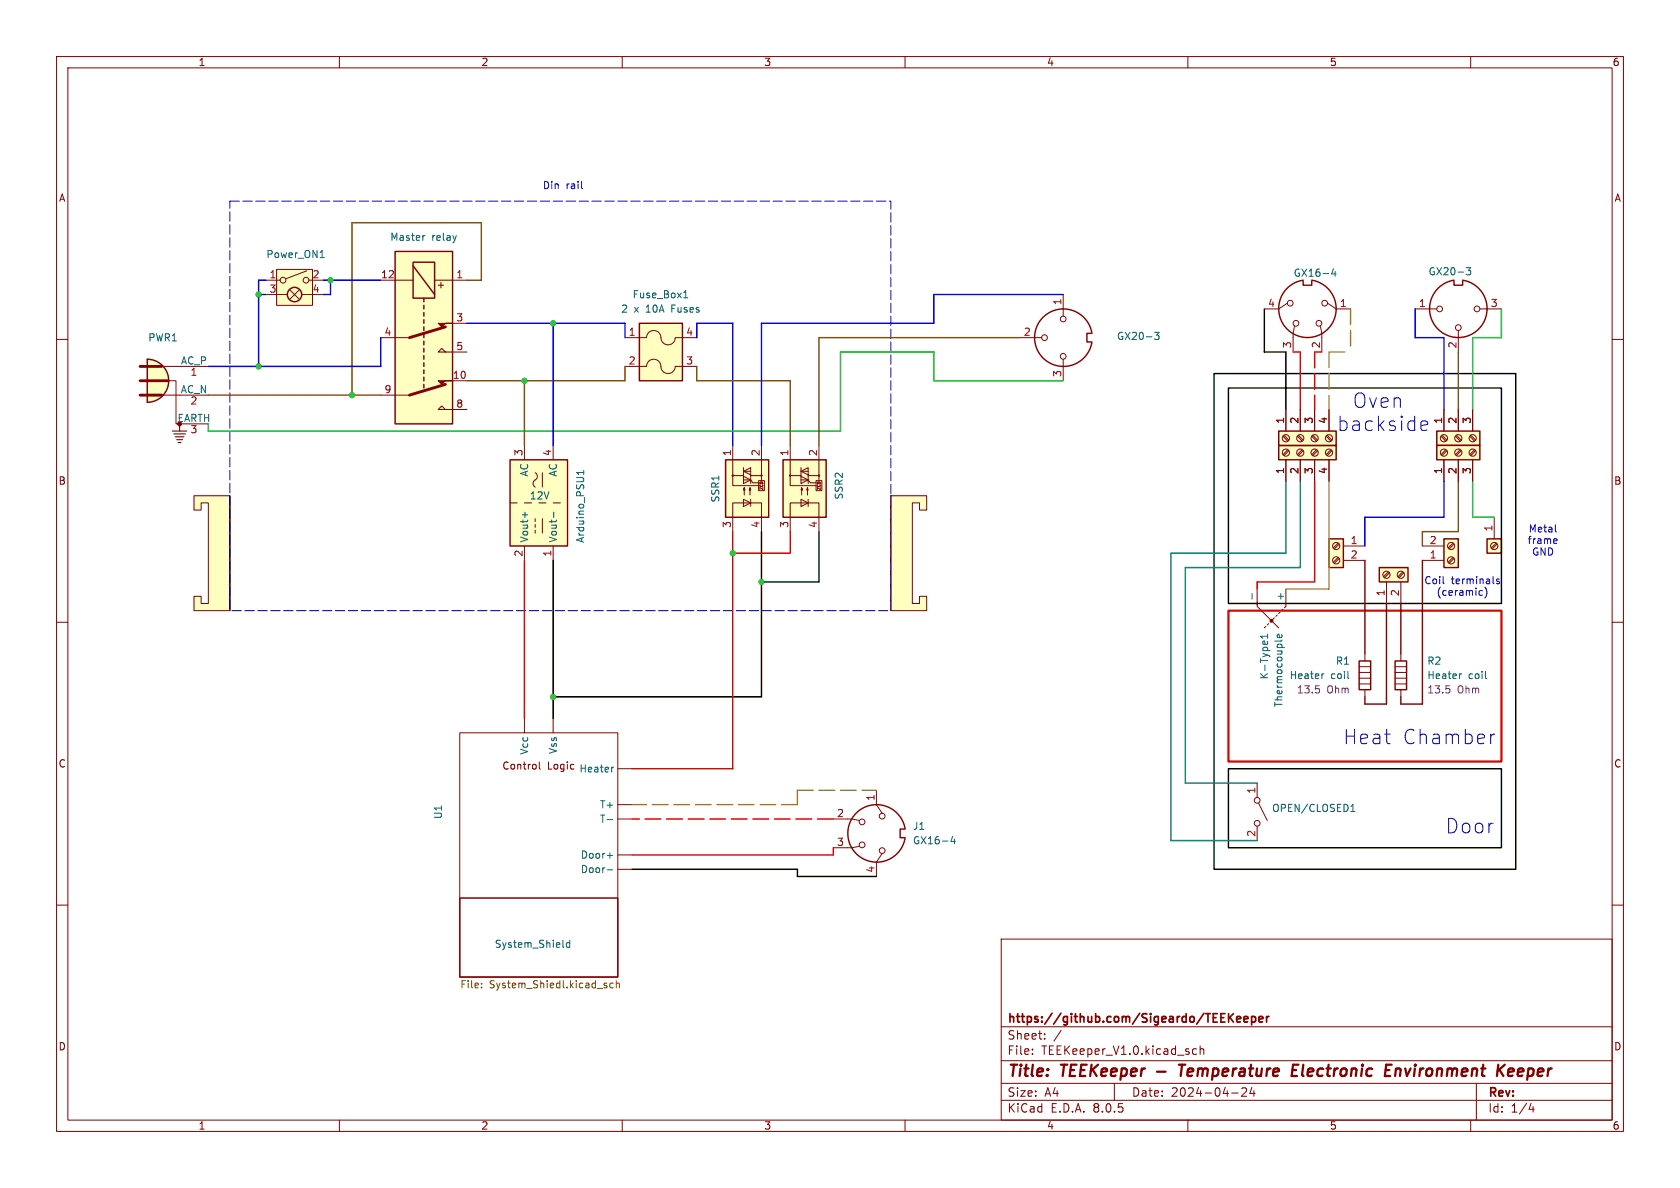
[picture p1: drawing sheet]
<svg xmlns="http://www.w3.org/2000/svg" width="297mm" height="210mm" viewBox="0 0 297 210" stroke-linecap="round" stroke-linejoin="round" font-family="sans-serif">
<g fill="none" stroke="#840000" stroke-width=".18">
<path d="M10 10h277v190h-277zM12 12h273v186h-273zM60 10v2M110 10v2M160 10v2M210 10v2M260 10v2M10 60h2M285 60h2M10 110h2M240.3 117.9h2M240.3 119.9h2"/>
<path d="M240.3 118.9h2M241.3 115.6v1.2M285 110h2M81.3 129.5h27.9v43.2h-27.9zM92.7 127v2.5M94.3 135.2l.3-.1 .2 .3-.1 .4-.1 .2-.3-.1M95.3 134.7v1.1l.2 .2M97.8 127v2.5M101 135.2h.4M101 135.9h.4M109.2 135.9h2.6M240.3 120.9h2"/>
<path d="M241.3 121.9v1.3M10 160h2M81.3 158.8h27.9v13.9h-27.9zM109.2 151.1h2.6M109.2 153.7h2.6M109.2 142.2h2.6M109.2 144.8h2.6M285 160h2M177 166h108v32h-108zM60 198v2M110 198v2M160 198v2"/>
<path d="M177 194.5h108M177 191.5h108M177 187.5h108M177 181.5h108M182.5 186.3v.1M182.5 185.5v.1M184.7 183.6v.1M184.7 182.8v.1M187.6 182.1l-1.3 2M197 191.5v3M210 198v2M211.5 185.5l-.4-.1-.3 .3v.4l.2 .2h.5"/>
<path d="M212.2 185.5l.2-.1 .3 .1 .1 .9M212.2 184.9v1.5M217.7 193.2h1.2M220.3 192.4v.5l-.8 .9h.9M221.3 192.2l-.3 1.1h.9M221.7 192.8v1M260 198v2M261 191.5v6.5M270.7 195l-.4 1.1h.9M271 195.6v1"/>
</g>
<path d="M204.5 189.4h1.6M208.4 188.2h1.2M209 188.2l-.3 2M228.5 189.2h.6M229.6 188.2h-1l-.3 2h1M244.8 190.2h1M245 189.2h.6M245.1 188.2h.9M246.8 188.9l-.2 1.3M247.4 188.9l-.6 .2M266.6 189.5l1-.1v-.4l-.6-.1-.3 .3-.1 .9 .2 .1 .6-.1" fill="none" stroke="#840000" stroke-width=".4"/>
<path d="M221.3 179.8l.4-.1 .3 .3v.4l-.2 .2h-.5M221.3 179.7v1.5M223.9 179.7v1M224.3 179.7l-.2 .1-.2 .2M218.6 180.2l.7-.2v-.2l-.5-.1-.2 .2 .1 .7h.6M219.9 180.2l.7-.2v-.2l-.5-.1-.2 .2 .1 .7h.6M222.6 180.2l.7-.2-.1-.2-.4-.1-.2 .2v.7h.6" fill="none" stroke="#840000" stroke-width=".3"/>
<path d="M234.1 119.1l-.3 .1M238.3 119.9l.2 .1M108.5 135.6l-.3 .1M107.3 151.2h1M107.3 153.8h1M107.3 144.9h1M99.6 167.4l.1 .1M100.7 166.2v1.3M100.7 166.7l-.3-.1-.3 .3 .1 .5h.5" fill="none" stroke="#006464" stroke-width=".18"/>
<path d="M85.1 174.5v.1M85.1 173.8v.2M107.1 174.2l.2 .2-.2 .2M107.1 173.8h.2M108.4 173.8h-.3l-.3 .2 .1 .6h.5M109 173.9l.1-.1h.3l.1 .8M109 173.4v1.2" fill="none" stroke="#725600" stroke-width=".18"/>
<path d="M240.3 116.8h2v5.1h-2z" fill="none" stroke="#840000" stroke-width=".25"/>
<path d="M232.6 121.2h.6M233.1 121.8l.2 .2-.2 .4" fill="none" stroke="#840084" stroke-width=".18"/>
<path d="M157.5 87.6h6.3v2.6h-1.2v-1.3h-1.3v17.8h1.3v-1.3h1.2v2.6h-6.3z" fill="#ffffc2"/>
<path d="M157.5 87.6v20.4h6.3v-2.6h-1.2v1.3h-1.3v-17.8h1.3v1.3h1.2v-2.6h-6.3v20.4" fill="none" stroke="#840000" stroke-width=".18"/>
<path d="M138.4 81.3h7.6v10.1h-7.6z" fill="#ffffc2"/>
<g fill="none" stroke="#840000" stroke-width=".18">
<path d="M139.7 78.7v5.4h1.9M144.8 78.7v5.4h-1.9M139.7 84.1v1.8h4.6M139.7 94v-5.1h5.1v5.1M141.6 84.8h1.3l.4 .5h1M141.6 88.3l1.3 .6-1.3 .6zM141.6 82.7v2.8l1.3-.7-1.3-.6M141.6 83.3h1.3M141.7 86.2l-.1 .4h.3l-.2-.4v1.3M142.7 86.2l-.1 .4h.3l-.2-.4v1.3M142.9 83.9l-1.3-.6 1.3-.6v2.8M142.9 88.3v1.2"/>
<path d="M144.3 85h1v1.7h-1zM144.8 84.1v.9"/>
<circle cx="139.7" cy="84.1" r=".13"/>
<circle cx="144.8" cy="84.1" r=".13"/>
</g>
<path d="M138.4 81.3h7.6v10.1h-7.6z" fill="none" stroke="#840000" stroke-width=".25"/>
<path d="M113 57.2h7.6v10.1h-7.6z" fill="#ffffc2"/>
<path d="M113 57.2h7.6v10.1h-7.6z" fill="none" stroke="#840000" stroke-width=".25"/>
<path d="M110.5 59.7h3.8a1.31 1.31 0 0 1 1.5-1.3 1.31 1.31 0 0 1 1.1 1.6 1.27 1.27 0 0 0 1.4 .9 1.27 1.27 0 0 0 1.1-1.2h3.8M110.5 64.8h3.8a1.31 1.31 0 0 1 1.5-1.3 1.31 1.31 0 0 1 1.1 1.6 1.27 1.27 0 0 0 1.4 .9 1.27 1.27 0 0 0 1.1-1.2h3.8" fill="none" stroke="#840000" stroke-width=".18"/>
<path d="M120.9 52.6h.7M120.9 51.7l.3-.3v1.2" fill="none" stroke="#006464" stroke-width=".18"/>
<path d="M262.9 95.3h2.5v2.5h-2.5z" fill="#ffffc2"/>
<path d="M262.9 95.3h2.5v2.5h-2.5z" fill="none" stroke="#840000" stroke-width=".25"/>
<g fill="none" stroke="#840000" stroke-width=".18">
<path d="M264.2 91.4v3.9M264.5 96l-.8 .9M264.7 96.2l-.9 .8"/>
<circle cx="264.2" cy="96.5" r=".63"/>
</g>
<path d="M48.9 47.6h6.3v6.4h-6.3z" fill="#ffffc2"/>
<g fill="none" stroke="#840000" stroke-width=".18">
<path d="M47 52.1h3.8M47 49.5h2.5M48.9 47.6h6.3v6.4h-6.3zM51.2 51.2l1.8 1.8M53 51.2l-1.8 1.8M53.3 52.1h3.8M54.2 47.9l-3.7 1.4M54.6 49.5h2.5M180.3 59.7h3.8M188 52.1v3.8M188 63.5v3.8M154.9 139.7v2.5l1.1 1.6"/>
<path d="M147.3 144.8h3.3l1.3 .2M151.9 149.6l-1.3 .3h-3.3M156 150.9l-1.1 1.5v2.5"/>
<circle cx="50" cy="49.5" r=".51"/>
<circle cx="54.1" cy="49.5" r=".51"/>
<circle cx="184.7" cy="59.7" r=".51"/>
<circle cx="188" cy="56.4" r=".51"/>
<circle cx="188" cy="63" r=".51"/>
<circle cx="152.4" cy="149.4" r=".51"/>
<circle cx="152.4" cy="145.3" r=".51"/>
<circle cx="156" cy="144.3" r=".51"/>
<circle cx="156" cy="150.4" r=".51"/>
</g>
<g fill="none" stroke="#840000" stroke-width=".25">
<path d="M192.9 58.9h-.7v1.6h.7M193 58.9a5.1 5.1 0 0 0-5.5-4.3 5.1 5.1 0 0 0-4.6 5.3 5.1 5.1 0 0 0 5.1 4.9M193 60.5a5.1 5.1 0 0 1-5 4.3M159.9 146.6h-.8v1.5h.8M160 146.6a5.1 5.1 0 0 0-7.8-3.6 5.1 5.1 0 0 0 0 8.6 5.1 5.1 0 0 0 7.8-3.5"/>
<circle cx="52.1" cy="52.1" r="1.27"/>
</g>
<path d="M56.6 45.5h.7M56.8 44.4l.2-.1v1.2M204.1 58.7h.8l-.4 .5 .3 .2v.5l-.1 .1-.6-.1M168.4 147.8l-.3 .9h.8M168.7 148.3v.9" fill="none" stroke="#006464" stroke-width=".18"/>
<path d="M34.3 87.6h6.3v20.4v-20.4v20.4h-6.3v-2.6h1.3v1.3h1.2v-17.8h-1.2v1.3h-1.3z" fill="#ffffc2"/>
<path d="M24.8 67.3h6.3v7.6h5.7M28.6 69.9h8.2M28.6 64.8h8.2M40.6 87.6v20.4h-6.3v-2.6h1.3v1.3h1.2v-17.8h-1.2v1.3h-1.3v-2.6h6.3v20.4" fill="none" stroke="#840000" stroke-width=".18"/>
<path d="M26 63.5a3.8 3.8 0 0 1 3.8 3.8 3.8 3.8 0 0 1-3.8 3.8z" fill="#ffffc2" stroke="#ffffc2" stroke-width=".18"/>
<path d="M26 63.5a3.8 3.8 0 0 1 3.8 3.8 3.8 3.8 0 0 1-3.8 3.8z" fill="none" stroke="#840000" stroke-width=".25"/>
<path d="M24.8 69.9h3.8M24.8 67.3h4.9M24.8 64.8h3.8" fill="none" stroke="#840000" stroke-width=".51"/>
<path d="M30.5 76.2h2.5M30.7 76.7h2.1M31 77.2h1.5M31.2 77.7h1.1M31.5 78.2h.5M31.7 74.9v1.3" fill="none" stroke="#840000" stroke-width=".2"/>
<path d="M69.8 44.5h10.2v30.4h-10.2z" fill="#ffffc2"/>
<g fill="none" stroke="#840000" stroke-width=".25">
<path d="M69.8 44.5h10.2v30.4h-10.2zM73 46.4h3.8v6.3h-3.8zM73 47l3.8 5.1M74.9 52.7v.6M74.9 54v.6M74.9 55.2v.7M74.9 56.5v.7M74.9 57.8v.6M74.9 59.1v.6M74.9 60.3v.7M74.9 61.6v.6M74.9 62.9v.6"/>
<path d="M74.9 64.1v.7M74.9 65.4v.6M74.9 66.7v.6M74.9 67.9v.7"/>
</g>
<path d="M67.3 49.5h5.7M67.3 59.7h5.1M76.8 49.5h5.7M80 57.2h2.5M67.3 69.9h5.1M78.7 62.2l-.6-.6-.6 .6h5M78.7 72.4l-.6-.6-.6 .6h5M80 67.3h2.5" fill="none" stroke="#840000" stroke-width=".18"/>
<path d="M78.7 57.8l-6.3 1.9M78.7 67.9l-6.3 2" fill="none" stroke="#840000" stroke-width=".51"/>
<g fill="#840000" stroke="#840000" stroke-width=".18">
<path d="M77.5 57.2h2.5h-1.3l-.6 .6z"/>
<path d="M77.5 67.3h2.5h-1.3l-.6 .6z"/>
</g>
<path d="M75.1 41.6l-.2 .1" fill="none" stroke="#006464" stroke-width=".18"/>
<path d="M226.1 78.7h10.1v2.6h-10.1z" fill="#ffffc2"/>
<path d="M226.1 78.7h10.1v2.6h-10.1z" fill="none" stroke="#840000" stroke-width=".25"/>
<g fill="none" stroke="#840000" stroke-width=".18">
<path d="M227.7 79.5l-.9 .9M227.8 79.7l-.8 .8M230.2 79.5l-.8 .9M230.4 79.7l-.9 .8M232.7 79.5l-.8 .9M232.9 79.7l-.8 .8M235.3 79.5l-.9 .9M235.5 79.7l-.9 .8M227.3 81.3v3.8M229.9 81.3v3.8M232.4 81.3v3.8M234.9 81.3v3.8"/>
<circle cx="227.3" cy="80" r=".63"/>
<circle cx="229.9" cy="80" r=".63"/>
<circle cx="232.4" cy="80" r=".63"/>
<circle cx="234.9" cy="80" r=".63"/>
</g>
<path d="M90.2 81.3h10.1v15.2h-10.1z" fill="#ffffc2"/>
<path d="M90.2 81.3h10.1v15.2h-10.1z" fill="none" stroke="#840000" stroke-width=".25"/>
<g fill="none" stroke="#840000" stroke-width=".18">
<path d="M92.7 78.7v2.6M97.8 78.7v2.6M90.2 88.9h1.2M92.7 88.9h1.3M92.7 96.5v2.6M94.6 83.6a.79 .79 0 0 1 .4 .7 .79 .79 0 0 1-.6 .7 .73 .73 0 0 0 .2 1.1M94.6 91.7v.5M94.6 92.7v.5M94.6 93.7v.5M95.9 83.6v2.5M95.9 91.7v2.5M97.8 88.9h1.3"/>
<path d="M97.8 96.5v2.6"/>
</g>
<path d="M92.8 90.5v1M97.9 90.5v1M103.2 83.2v.7M103.2 83.5h-1.3l.4 .4" fill="none" stroke="#006464" stroke-width=".18"/>
<path d="M128.3 81.3h7.6v10.1h-7.6z" fill="#ffffc2"/>
<g fill="none" stroke="#840000" stroke-width=".18">
<path d="M129.5 78.7v5.4h1.9M134.6 78.7v5.4h-1.9M129.5 84.1v1.8h4.6M129.5 94v-5.1h5.1v5.1M131.4 84.8h1.3l.4 .5h1M131.4 88.3l1.3 .6-1.3 .6zM131.4 82.7v2.8l1.3-.7-1.3-.6M131.4 83.3h1.3M131.6 86.2l-.2 .4h.3l-.1-.4v1.3M132.6 86.2l-.1 .4h.2l-.1-.4v1.3M132.7 83.9l-1.3-.6 1.3-.6v2.8M132.7 88.3v1.2"/>
<path d="M134.1 85h1v1.7h-1zM134.6 84.1v.9"/>
<circle cx="129.5" cy="84.1" r=".13"/>
<circle cx="134.6" cy="84.1" r=".13"/>
</g>
<path d="M128.3 81.3h7.6v10.1h-7.6z" fill="none" stroke="#840000" stroke-width=".25"/>
<path d="M226.1 76.2h10.1v2.5h-10.1z" fill="#ffffc2"/>
<path d="M230.4 49.7v.7h1.5v-.7M231.9 49.5a5.1 5.1 0 0 1 3.5 7.8 5.1 5.1 0 0 1-8.5 .1 5.1 5.1 0 0 1 3.5-7.9M257 49.5a5.1 5.1 0 0 0-3.5 7.8 5.1 5.1 0 0 0 8.6 .1 5.1 5.1 0 0 0-3.5-7.9M257 49.7v.7h1.6v-.7M226.1 76.2h10.1v2.5h-10.1z" fill="none" stroke="#840000" stroke-width=".25"/>
<g fill="none" stroke="#840000" stroke-width=".18">
<path d="M227.6 53.6l-1.5 1h-2.6M228.9 57.7l-.3 1.2v3.3M233.4 57.7l.3 1.2v3.3M234.7 53.6l1.5 1h2.6M250.2 54.6h3.8M257.8 58.4v3.8M261.6 54.6h3.8M226.8 77.1l.9 .9M227 76.9l.8 .9M227.3 72.4v3.8M229.4 77.1l.8 .9M229.5 76.9l.9 .9"/>
<path d="M229.9 72.4v3.8M231.9 77.1l.8 .9M232.1 76.9l.8 .9M232.4 72.4v3.8M234.4 77.1l.9 .9M234.6 76.9l.9 .9M234.9 72.4v3.8"/>
<circle cx="228.1" cy="53.6" r=".51"/>
<circle cx="229.1" cy="57.2" r=".51"/>
<circle cx="233.2" cy="57.2" r=".51"/>
<circle cx="234.2" cy="53.6" r=".51"/>
<circle cx="254.5" cy="54.6" r=".51"/>
<circle cx="257.8" cy="57.9" r=".51"/>
<circle cx="261.1" cy="54.6" r=".51"/>
<circle cx="227.3" cy="77.5" r=".63"/>
<circle cx="229.9" cy="77.5" r=".63"/>
<circle cx="232.4" cy="77.5" r=".63"/>
<circle cx="234.9" cy="77.5" r=".63"/>
</g>
<path d="M235.7 47.5l-.3 .9h.8M236 48v.8M259.2 47.3h.8l-.4 .5 .3 .1v.6l-.1 .1-.6-.1" fill="none" stroke="#006464" stroke-width=".18"/>
<path d="M254 76.2h7.6v2.5h-7.6z" fill="#ffffc2"/>
<path d="M254 76.2h7.6v2.5h-7.6z" fill="none" stroke="#840000" stroke-width=".25"/>
<g fill="none" stroke="#840000" stroke-width=".18">
<path d="M254.8 77.1l.8 .9M254.9 76.9l.9 .9M255.3 72.4v3.8M257.3 77.1l.8 .9M257.5 76.9l.8 .9M257.8 72.4v3.8M259.8 77.1l.9 .9M260 76.9l.9 .9M260.3 72.4v3.8"/>
<circle cx="255.3" cy="77.5" r=".63"/>
<circle cx="257.8" cy="77.5" r=".63"/>
<circle cx="260.3" cy="77.5" r=".63"/>
</g>
<path d="M254 78.7h7.6v2.6h-7.6z" fill="#ffffc2"/>
<path d="M254 78.7h7.6v2.6h-7.6z" fill="none" stroke="#840000" stroke-width=".25"/>
<g fill="none" stroke="#840000" stroke-width=".18">
<path d="M255.6 79.5l-.8 .9M255.8 79.7l-.9 .8M258.1 79.5l-.8 .9M258.3 79.7l-.8 .8M260.7 79.5l-.9 .9M260.9 79.7l-.9 .8M255.3 81.3v3.8M257.8 81.3v3.8M260.3 81.3v3.8"/>
<circle cx="255.3" cy="80" r=".63"/>
<circle cx="257.8" cy="80" r=".63"/>
<circle cx="260.3" cy="80" r=".63"/>
</g>
<path d="M234.9 95.3h2.6v5h-2.6z" fill="#ffffc2"/>
<path d="M234.9 95.3h2.6v5h-2.6z" fill="none" stroke="#840000" stroke-width=".25"/>
<g fill="none" stroke="#840000" stroke-width=".18">
<path d="M236.6 98.6l-.9 .8M236.6 96l-.9 .9M236.8 98.7l-.9 .9M236.8 96.2l-.9 .8M237.5 96.5h3.8M237.5 99.1h3.8"/>
<circle cx="236.2" cy="96.5" r=".63"/>
<circle cx="236.2" cy="99.1" r=".63"/>
</g>
<path d="M243.8 100.3h5.1v2.6h-5.1z" fill="#ffffc2"/>
<path d="M243.8 100.3h5.1v2.6h-5.1zM246.6 116.8h2.1v5.1h-2.1z" fill="none" stroke="#840000" stroke-width=".25"/>
<g fill="none" stroke="#840000" stroke-width=".18">
<path d="M222.2 106.4v.8l3.9 3.8M222.2 104.1v2.8M223.8 110.7l-.3 .3M224.3 110.2l-.3 .3M224.8 109.7l-.3 .3M225.3 109.2l-.3 .3M225.8 108.7l-.2 .3M226.3 108.2l-.2 .3M226.8 107.7l-.2 .3M227.3 104.1v3.1l-.2 .2M245.1 102.9v3.8M245.4 101.1l-.8 .9"/>
<path d="M245.6 101.3l-.8 .8M246.6 117.9h2.1M246.6 119.9h2.1M246.6 118.9h2.1M247.6 102.9v3.8M247.6 115.6v1.2M248 101.1l-.9 .9M248.2 101.3l-.9 .8M222.2 138.4v2.6M246.6 120.9h2.1M247.6 121.9v1.3M222.2 146.1v2.5"/>
<path d="M222.5 142l1.5 3"/>
<circle cx="245.1" cy="101.6" r=".63"/>
<circle cx="247.6" cy="101.6" r=".63"/>
<circle cx="222.3" cy="141.5" r=".51"/>
<circle cx="222.3" cy="145.5" r=".51"/>
</g>
<path d="M221.3 104.9v1M224.1 112.1v.7M224.1 112.5h-1.3l.4 .3M226.6 112.2v.3l-.1 .2h-.6v-.5l.2-.1 .1 .6M226.6 113.1v.2M258.4 119.1l-.3 .1M262.7 119.9l.1 .1M238.8 143.5h.7M238.8 142.5l.4-.3v1.3" fill="none" stroke="#006464" stroke-width=".18"/>
<circle cx="224.8" cy="109.7" r=".25" fill="#840000" stroke="#840000" stroke-width=".18"/>
<path d="M255.7 121.2h.6M256.2 121.8l.1 .2-.1 .4" fill="none" stroke="#840084" stroke-width=".18"/>
<path d="M255.3 95.3h2.5v5h-2.5z" fill="#ffffc2"/>
<path d="M241.3 99.1v16.5M251.5 99.1v25.4h-3.9v-1.3M255.3 95.3h2.5v5h-2.5zM245.1 106.7v17.8h-3.8v-1.3M247.6 106.7v8.9" fill="none" stroke="#840000" stroke-width=".25"/>
<g fill="none" stroke="#840000" stroke-width=".18">
<path d="M227.3 72.4v3.8M229.9 72.4v3.8M232.4 72.4v3.8M234.9 72.4v3.8M255.3 72.4v3.8M257.8 72.4v3.8M260.3 72.4v3.8M227.3 81.3v3.8M229.9 81.3v3.8M232.4 81.3v3.8M234.9 81.3v3.8M251.5 99.1h3.8"/>
<path d="M251.5 96.5h3.8M255.3 81.3v3.8M256.9 96l-.9 .9M256.9 98.6l-.9 .8M257 96.2l-.8 .8M257 98.7l-.8 .9M257.8 81.3v3.8M260.3 81.3v3.8"/>
<circle cx="256.5" cy="96.5" r=".63"/>
<circle cx="256.5" cy="99.1" r=".63"/>
</g>
<path d="M102.9 33.3h.1M251.3 76l.3 .1 .7-.1M251.3 74.5l.7-.1 .3 .1 .1 .5-1.2 .3M274.9 95.2l.3 .1 .1 .2-.6 .2M275 93.9l.2 .1M275.2 96l-.3 .1M255.2 103.1l.1 .1M261.7 104.4l.4 .1M262.1 105.2h-.4M262.7 104a1.48 1.48 0 0 1-.2 1.7M265 102.4l-.3-.1-.1 .2v.2l.4 .1v.3h-.4M264.3 129.8h-.3l-.3 .2" fill="none" stroke="#0000c2" stroke-width=".18"/>
<path d="M40.6 35.6h116.9v72.4h-116.9z" fill="none" stroke="#0000c2" stroke-width=".18" stroke-dasharray="1.7 .6"/>
<path d="M223.5 54.6v7.6h3.8v10.2M214.6 66h53.4v87.7h-53.4zM217.2 68.6h48.2v38.1h-48.2zM97.8 99.1v27.9M134.6 94v29.2h-36.8M144.8 94v8.9h-10.2M217.2 135.9h48.2v14h-48.2zM111.8 153.7h29.2v1.2h13.9" fill="none" stroke="#000" stroke-width=".25"/>
<path d="M217.2 108h48.2v26.6h-48.2z" fill="none" stroke="#c20000" stroke-width=".38"/>
<path d="M45.7 52.1h1.3M47 49.5h-1.3v15.3M57.1 49.5h10.2M58.4 49.5v2.6h-1.3M67.3 59.7v5.1h-30.5M82.5 57.2h28v2.5M97.8 57.2v21.5M123.2 59.7v-2.5h6.3v21.5M188 52.1h-22.9v5.1h-30.5v21.5M250.2 54.6v5.1h5.1v12.7M255.3 85.1v6.3h-14v5.1" fill="none" stroke="#00f" stroke-width=".25"/>
<path d="M265.4 54.6v5.1h-5.1v12.7M188 67.3h-22.9v-5.1h-16.5v14h-111.8v-1.3M260.3 85.1v6.3h3.9" fill="none" stroke="#00c200" stroke-width=".25"/>
<path d="M82.5 49.5h2.6v-10.1h-22.9v30.5M180.3 59.7h-35.5v19M36.8 69.9h30.5M92.7 67.3v11.4M110.5 64.8v2.5h-28M123.2 64.8v2.5h16.5v11.4M257.8 62.2v10.2M257.8 85.1v8.9h-6.3v2.5" fill="none" stroke="#804d00" stroke-width=".25"/>
<path d="M228.6 62.2h1.3v10.2M92.7 99.1v27.9M129.5 94v41.9h-17.7M139.7 94v3.8h-10.2M232.4 85.1v17.8h-10.2v1.2M147.3 149.9v1.2h-35.5" fill="none" stroke="#f00" stroke-width=".25"/>
<path d="M238.8 54.6v7.6M234.9 62.2v10.2M234.9 62.2h3.9M141 139.7h13.9M141 142.2h-29.2M141 142.2v-2.5" fill="none" stroke="#c2c200" stroke-width=".25" stroke-dasharray="2.8 1"/>
<path d="M232.4 62.2v10.2M147.3 144.8h-35.5" fill="none" stroke="#f00" stroke-width=".25" stroke-dasharray="2.8 1"/>
<path d="M234.9 85.1v19h-7.6" fill="none" stroke="#c2c200" stroke-width=".25"/>
<path d="M227.3 85.1v12.7h-20.3v50.8h15.2M229.9 85.1v15.2h-20.4v38.1h12.7" fill="none" stroke="#008484" stroke-width=".25"/>
<g fill="#009600" stroke="#009600" stroke-width=".18">
<circle cx="134.6" cy="102.9" r=".46"/>
<circle cx="97.8" cy="57.2" r=".46"/>
<circle cx="45.7" cy="64.8" r=".46"/>
<circle cx="62.2" cy="69.9" r=".46"/>
<circle cx="58.4" cy="49.5" r=".46"/>
<circle cx="45.7" cy="52.1" r=".46"/>
<circle cx="97.8" cy="123.2" r=".46"/>
<circle cx="92.7" cy="67.3" r=".46"/>
<circle cx="129.5" cy="97.8" r=".46"/>
</g>
<g font-size="3.5" fill="#0000c2">
<text x="236.3" y="76.4">backside</text>
<text x="239.1" y="72.3">Oven</text>
<text x="237.4" y="131.8">Heat</text>
<text x="247.9" y="131.8">Chamber</text>
<text x="255.5" y="147.6">Door</text>
</g>
<g font-size="2.8" fill="#840000">
<text x="178" y="190.9">Title:</text>
<text x="187.7" y="190.9">TEEKeeper</text>
<text x="210.1" y="190.9">Temperature</text>
<text x="230.8" y="190.9">Electronic</text>
<text x="248.1" y="190.9">Environment</text>
<text x="268.7" y="190.9">Keeper</text>
</g>
<g font-size="2.1" fill="#840000">
<text x="178" y="184">Sheet:</text>
<text x="178" y="181.2">https://github.com/Sigeardo/TEEKeeper</text>
<text x="178" y="186.7">File:</text>
<text x="184.1" y="186.7">TEEKeeper_V1.0.kicad_sch</text>
<text x="178" y="196.9">KiCad</text>
<text x="178" y="194.1">Size:</text>
<text x="184.7" y="194.1">A4</text>
<text x="185.7" y="196.9">E.D.A.</text>
<text x="193.3" y="196.9">8.0.5</text>
<text x="200" y="194.1">Date:</text>
<text x="207" y="194.1">2024-04-24</text>
<text x="263" y="194.3">Rev:</text>
<text x="263" y="196.9">Id:</text>
<text x="267.1" y="196.9">1/4</text>
</g>
<g font-size="1.8" fill="#840000">
<text x="35" y="11.9">1</text>
<text x="85" y="11.9">2</text>
<text x="135" y="11.9">3</text>
<text x="185" y="11.9">4</text>
<text x="235" y="11.9">5</text>
<text x="285" y="11.9">6</text>
<text x="10.3" y="35.9">A</text>
<text x="285.3" y="35.9">A</text>
<text x="78.7" y="51.3" transform="rotate(-90 78.7 51.3)">+</text>
<text x="10.3" y="85.9">B</text>
<text x="285.3" y="85.9">B</text>
<text x="10.3" y="135.9">C</text>
<text x="88.2" y="136.3">Control</text>
<text x="96.2" y="136.3">Logic</text>
<text x="285.3" y="135.9">C</text>
<text x="10.3" y="185.9">D</text>
<text x="285.3" y="185.9">D</text>
<text x="35" y="199.9">1</text>
<text x="85" y="199.9">2</text>
<text x="135" y="199.9">3</text>
<text x="185" y="199.9">4</text>
<text x="235" y="199.9">5</text>
<text x="285" y="199.9">6</text>
</g>
<g font-size="1.8" fill="#0000c2">
<text x="95.9" y="33.6">Din</text>
<text x="100.1" y="33.6">rail</text>
<text x="270.2" y="94.3">Metal</text>
<text x="270" y="96.4">frame</text>
<text x="270.8" y="98.4">GND</text>
<text x="251.7" y="103.5">Coil</text>
<text x="253.9" y="105.5">(ceramic)</text>
<text x="256.6" y="103.5">terminals</text>
</g>
<g font-size="1.8" fill="#006464">
<text x="47" y="45.8">Power_ON1</text>
<text x="68.9" y="42.8">Master</text>
<text x="76.3" y="42.8">relay</text>
<text x="111.7" y="52.9">Fuse_Box1</text>
<text x="228.6" y="49.1">GX16-4</text>
<text x="252.5" y="48.9">GX20-3</text>
<text x="109.7" y="55.5">2</text>
<text x="112.1" y="55.5">x</text>
<text x="114.3" y="55.5">10A</text>
<text x="119" y="55.5">Fuses</text>
<text x="26.1" y="60.6">PWR1</text>
<text x="31.9" y="64.5">AC_P</text>
<text x="197.4" y="60.3">GX20-3</text>
<text x="31.9" y="69.6">AC_N</text>
<text x="31.3" y="74.7">EARTH</text>
<text x="93.6" y="88.5">12V</text>
<text x="93.6" y="84.3" transform="rotate(-90 93.6 84.3)">AC</text>
<text x="98.7" y="84.3" transform="rotate(-90 98.7 84.3)">AC</text>
<text x="127.4" y="88.9" transform="rotate(-90 127.4 88.9)">SSR1</text>
<text x="149.2" y="88.4" transform="rotate(-90 149.2 88.4)">SSR2</text>
<text x="93.6" y="96" transform="rotate(-90 93.6 96)">Vout+</text>
<text x="98.7" y="96" transform="rotate(-90 98.7 96)">Vout-</text>
<text x="103.5" y="96.1" transform="rotate(-90 103.5 96.1)">Arduino_PSU1</text>
<text x="227.1" y="106.3" transform="rotate(-90 227.1 106.3)">+</text>
<text x="236.1" y="117.7">R1</text>
<text x="252.2" y="117.7">R2</text>
<text x="224.4" y="120.2" transform="rotate(-90 224.4 120.2)">K-Type1</text>
<text x="226.9" y="125.1" transform="rotate(-90 226.9 125.1)">Thermocouple</text>
<text x="227.9" y="120.2">Heater</text>
<text x="235.2" y="120.2">coil</text>
<text x="252.2" y="120.2">Heater</text>
<text x="259.6" y="120.2">coil</text>
<text x="93.6" y="133.5" transform="rotate(-90 93.6 133.5)">Vcc</text>
<text x="98.7" y="133.4" transform="rotate(-90 98.7 133.4)">Vss</text>
<text x="102.3" y="136.8">Heater</text>
<text x="106" y="143.1">T+</text>
<text x="224.8" y="143.7">OPEN/CLOSED1</text>
<text x="78.3" y="144.9" transform="rotate(-90 78.3 144.9)">U1</text>
<text x="106" y="145.6">T-</text>
<text x="161.3" y="146.9">J1</text>
<text x="161.3" y="149.5">GX16-4</text>
<text x="102.6" y="152">Door+</text>
<text x="102.6" y="154.5">Door-</text>
<text x="87.4" y="167.6">System_Shield</text>
</g>
<g font-size="1.8" fill="#a90000">
<text x="47.6" y="49.3">1</text>
<text x="47.6" y="51.8">3</text>
<text x="55.2" y="49.3">2</text>
<text x="55.2" y="51.8">4</text>
<text x="67.3" y="49.3">12</text>
<text x="80.6" y="49.3">1</text>
<text x="67.9" y="59.4">4</text>
<text x="80.6" y="56.9">3</text>
<text x="111.1" y="59.4">1</text>
<text x="121.2" y="59.4">4</text>
<text x="180.9" y="59.4">2</text>
<text x="187.7" y="54" transform="rotate(-90 187.7 54)">1</text>
<text x="224.1" y="54.4">4</text>
<text x="236.8" y="54.4">1</text>
<text x="250.8" y="54.4">1</text>
<text x="263.5" y="54.4">3</text>
<text x="80.6" y="62">5</text>
<text x="111.1" y="64.5">2</text>
<text x="121.2" y="64.5">3</text>
<text x="228.3" y="61.7" transform="rotate(-90 228.3 61.7)">3</text>
<text x="257.6" y="61.7" transform="rotate(-90 257.6 61.7)">2</text>
<text x="33.6" y="66.8">1</text>
<text x="33.6" y="71.8">2</text>
<text x="67.9" y="69.6">9</text>
<text x="80" y="67.1">10</text>
<text x="187.7" y="66.7" transform="rotate(-90 187.7 66.7)">3</text>
<text x="33.6" y="76.9">3</text>
<text x="80.6" y="72.1">8</text>
<text x="227.1" y="75" transform="rotate(-90 227.1 75)">1</text>
<text x="229.6" y="75" transform="rotate(-90 229.6 75)">2</text>
<text x="232.2" y="75" transform="rotate(-90 232.2 75)">3</text>
<text x="234.7" y="75" transform="rotate(-90 234.7 75)">4</text>
<text x="255" y="75" transform="rotate(-90 255 75)">1</text>
<text x="257.6" y="75" transform="rotate(-90 257.6 75)">2</text>
<text x="260.1" y="75" transform="rotate(-90 260.1 75)">3</text>
<text x="92.5" y="80.7" transform="rotate(-90 92.5 80.7)">3</text>
<text x="97.5" y="80.7" transform="rotate(-90 97.5 80.7)">4</text>
<text x="129.3" y="80.7" transform="rotate(-90 129.3 80.7)">1</text>
<text x="134.4" y="80.7" transform="rotate(-90 134.4 80.7)">2</text>
<text x="139.4" y="80.7" transform="rotate(-90 139.4 80.7)">1</text>
<text x="144.5" y="80.7" transform="rotate(-90 144.5 80.7)">2</text>
<text x="227.1" y="83.9" transform="rotate(-90 227.1 83.9)">1</text>
<text x="229.6" y="83.9" transform="rotate(-90 229.6 83.9)">2</text>
<text x="232.2" y="83.9" transform="rotate(-90 232.2 83.9)">3</text>
<text x="234.7" y="83.9" transform="rotate(-90 234.7 83.9)">4</text>
<text x="255" y="83.9" transform="rotate(-90 255 83.9)">1</text>
<text x="257.6" y="83.9" transform="rotate(-90 257.6 83.9)">2</text>
<text x="260.1" y="83.9" transform="rotate(-90 260.1 83.9)">3</text>
<text x="129.3" y="93.4" transform="rotate(-90 129.3 93.4)">3</text>
<text x="134.4" y="93.4" transform="rotate(-90 134.4 93.4)">4</text>
<text x="139.4" y="93.4" transform="rotate(-90 139.4 93.4)">3</text>
<text x="144.5" y="93.4" transform="rotate(-90 144.5 93.4)">4</text>
<text x="263.9" y="94.1" transform="rotate(-90 263.9 94.1)">1</text>
<text x="92.5" y="98.5" transform="rotate(-90 92.5 98.5)">2</text>
<text x="97.5" y="98.5" transform="rotate(-90 97.5 98.5)">1</text>
<text x="238.7" y="96.3">1</text>
<text x="238.7" y="98.8">2</text>
<text x="252.7" y="98.8">1</text>
<text x="252.7" y="96.3">2</text>
<text x="244.9" y="105.5" transform="rotate(-90 244.9 105.5)">1</text>
<text x="247.4" y="105.5" transform="rotate(-90 247.4 105.5)">2</text>
<text x="154.7" y="141.7" transform="rotate(-90 154.7 141.7)">1</text>
<text x="222" y="140.4" transform="rotate(-90 222 140.4)">1</text>
<text x="147.9" y="144.5">2</text>
<text x="147.9" y="149.6">3</text>
<text x="222" y="148" transform="rotate(-90 222 148)">2</text>
<text x="154.7" y="154.4" transform="rotate(-90 154.7 154.4)">4</text>
</g>
<text font-size="1.8" fill="#f00" x="233.4" y="61.7" transform="rotate(-90 233.4 61.7)">2</text>
<g font-size="1.8" fill="#840084">
<text x="229.2" y="122.8">13.5</text>
<text x="234.6" y="122.8">Ohm</text>
<text x="252.2" y="122.8">13.5</text>
<text x="257.6" y="122.8">Ohm</text>
</g>
<g font-size="1.8" fill="#725600">
<text x="81.3" y="175">File:</text>
<text x="86.5" y="175">System_Shiedl.kicad_sch</text>
</g>
<g font-size=".7" fill="#840000">
<text x="135.1" y="86.8" transform="rotate(-90 135.1 86.8)">ZCD</text>
<text x="145.3" y="86.8" transform="rotate(-90 145.3 86.8)">ZCD</text>
</g>
</svg>
